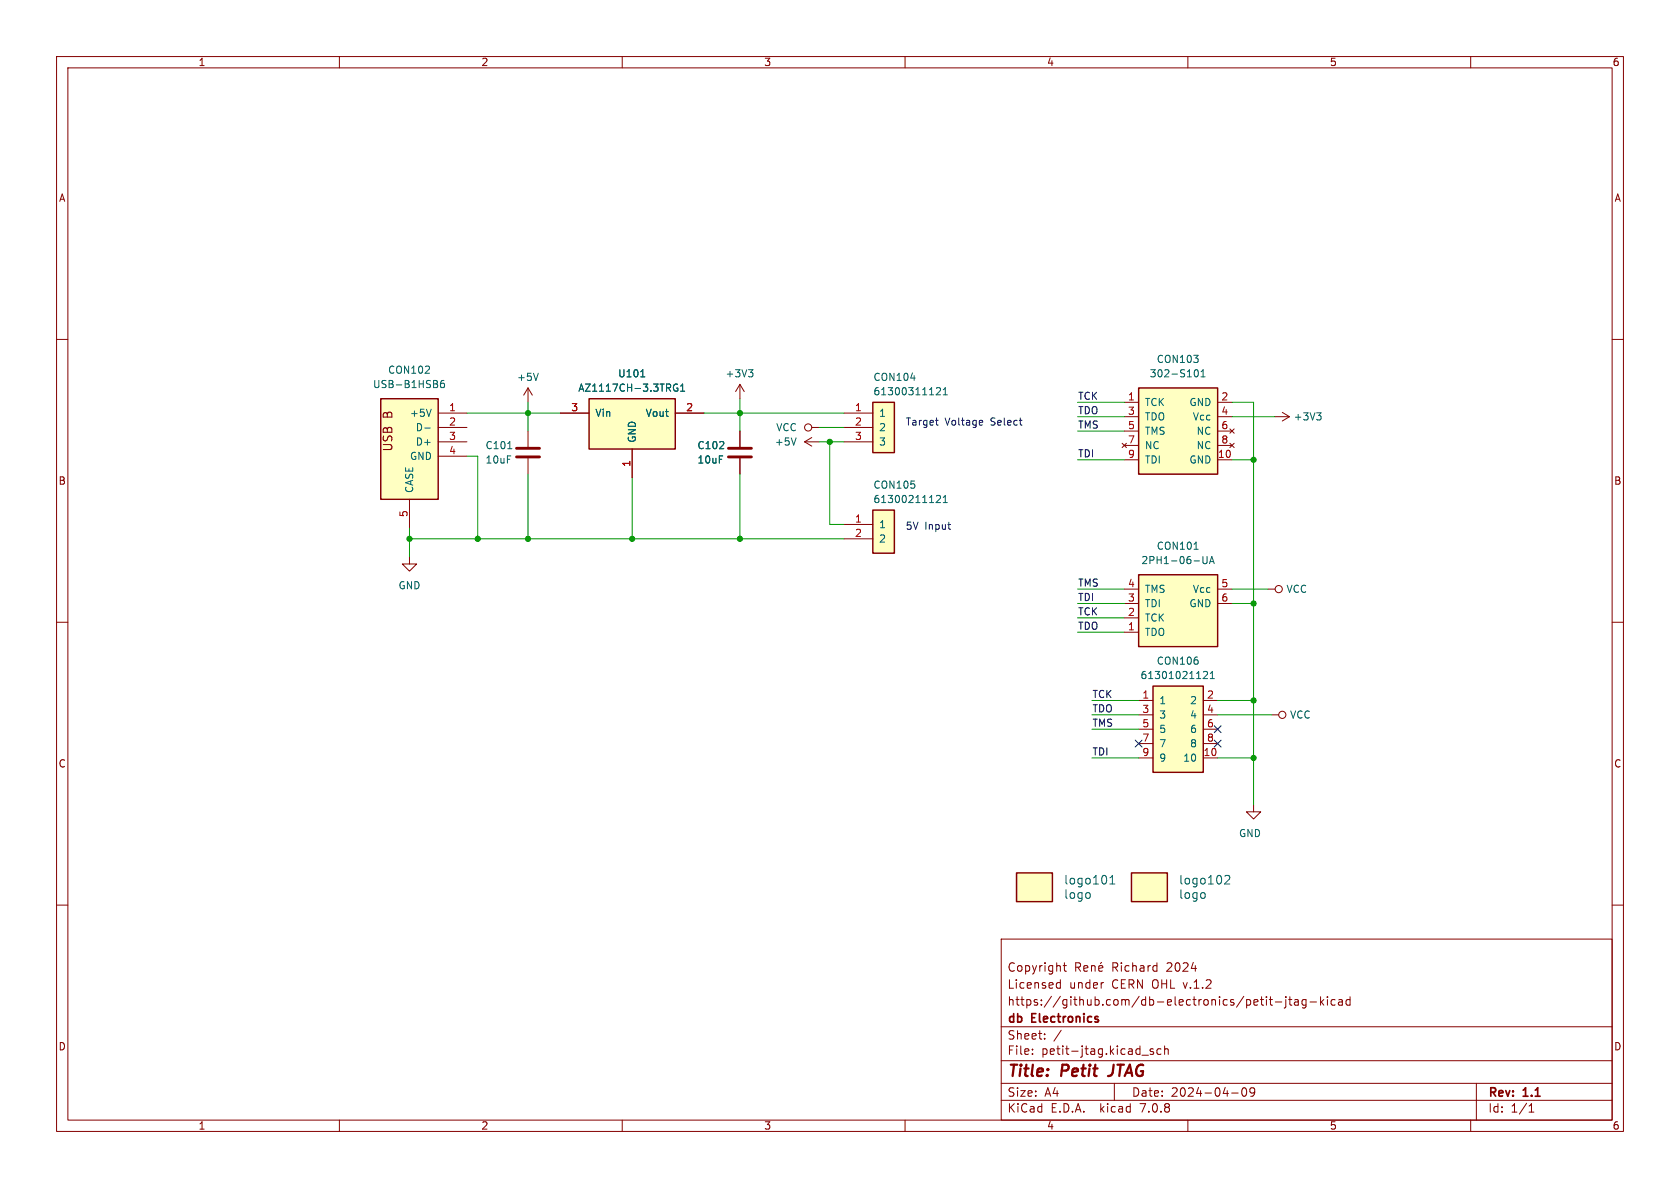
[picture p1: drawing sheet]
<svg xmlns="http://www.w3.org/2000/svg" width="297mm" height="210mm" viewBox="0 0 297 210" stroke-linecap="round" stroke-linejoin="round" font-family="sans-serif">
<g fill="none" stroke="#840000" stroke-width=".18">
<path d="M10 10h277v190h-277zM12 12h273v186h-273zM60 10v2M110 10v2M160 10v2M210 10v2M260 10v2M10 60h2M285 60h2M77.5 73h5M77.5 78.1h5M77.5 75.6h5"/>
<path d="M93.3 68.6v2.5M93.3 76.2v2.8M93.3 68.6l-.7 1.3M93.3 68.6l.8 1.3M99.1 73h5M111.8 79.4v5.1M119.4 73h5.1M130.8 67.9l-.8 1.3M130.8 67.9v2.6M130.8 76.2v2.8M130.8 67.9l.8 1.3M142.2 78.1l1.3 .8"/>
<path d="M142.2 78.1h2.6M143.5 77.3l-1.3 .8M143.5 75.6h1.3M149.2 73h5.1M149.2 78.1h5.1M149.2 75.6h5.1M198.4 78.4l.7 .7M198.8 71.1h2.5M198.8 73.7h2.5M198.8 76.2h2.5M198.8 78.7h2.5M199.1 78.4l-.7 .7"/>
<path d="M215.3 71.1h2.5M215.3 73.7h2.5M215.3 76.2h2.5M215.3 78.7h2.5M217.4 75.8l.8 .8M217.4 78.4l.8 .7M218.2 75.8l-.8 .8M218.2 78.4l-.8 .7M225.4 73.7h2.6M226.7 72.9l1.3 .8M228 73.7l-1.3 .7M72.4 98.4v1.3h1.3l-1.3 1.3-1.3-1.3h1.3"/>
<path d="M72.4 88.3v5M77.5 80.6h5M93.3 81v2.8M130.8 81v2.8M149.2 92.7h5.1M149.2 95.3h5.1M198.8 81.3h2.5M215.3 81.3h2.5M10 110h2M198.8 104.1h2.5M198.8 111.8h2.5M198.8 109.2h2.5"/>
<path d="M198.8 106.7h2.5M215.3 104.1h2.5M215.3 106.7h2.5M224.2 104.1h1.2M285 110h2M201.3 123.8h2.5M201.3 134h2.5M201.3 126.4h2.5M201.3 128.9h2.5M201.3 131.4h2.5M212.7 123.8h2.6M212.7 134h2.6"/>
<path d="M212.7 126.4h2.6M212.7 128.9h2.6M212.7 131.4h2.6M224.8 126.4h1.3M10 160h2M221.6 142.2v1.3h1.3l-1.3 1.3-1.3-1.3h1.3M285 160h2M177 166h108v32h-108zM186.9 174.6h.6M186.9 173.8h.6M187.5 173.2v1.5M188 170.7h.5"/>
<path d="M188.2 170.2v1.3l.3 .2M190.2 171l.7-.1 .1-.2v-.4l-.3-.1h-.5v1.5M190.5 171l.5 .7M191.6 171.2l.7-.1-.1-.3-.4-.1-.2 .2 .1 .7h.5M193 170.8l.2-.1 .3 .1 .1 .9M193 170.7v1M194.2 171.2l.8-.1-.1-.3-.4-.1-.3 .2 .1 .7h.6M194.7 170.1l-.2 .2M195 173.7h.1M204.4 170.7l.1 .1M204.5 170.2v1.5M204.5 171.6l-.1 .1"/>
<path d="M222.8 176.7h.6M223 176.2v1.3l.4 .2M223.9 176.2v.1M223.9 176.7v1M224.4 176.7h.6M224.6 176.2v1.3l.4 .2M225.5 177.1h1.1M227.3 176.2v.1M227.3 176.7v1.3l-.3 .2M227.8 176.7h.6M228 176.2v1.3l.4 .2M228.9 176.8h.6v.9"/>
<path d="M229.5 177.1h-.5a.29 .29 0 0 0-.2 .3 .29 .29 0 0 0 .2 .3l.5-.1M230.9 176.8l-.4-.1-.3 .3v.4l.1 .2h.6M230.9 176.7v1.2l-.3 .3-.4-.1M231.6 177.1h1.1M233.5 176.2v1.5M233.6 177.1l.4 .6M234 176.7l-.5 .6M234.7 176.2v.1M234.7 176.7v1M236 176.8l-.4-.1-.3 .3v.4l.2 .2h.5M236.7 176.8h.5l.1 .9M237.3 177.1h-.5a.29 .29 0 0 0-.2 .3 .29 .29 0 0 0 .2 .3l.5-.1"/>
<path d="M238.7 176.8l-.5-.1-.2 .3v.4l.1 .2h.6M238.7 176.2v1.5M60 198v2M110 198v2M160 198v2M177 194.5h108M177 191.5h108M177 187.5h108M177 181.5h108M182.5 186.3v.1M182.5 185.5v.1M184.7 183.6v.1"/>
<path d="M184.7 182.8v.1M187.6 182.1l-1.3 2M197 191.5v3M201.9 186.5h1.1M203.9 185.5l-.4-.1-.2 .2 .1 .2 .5 .2v.3h-.6M205.2 185.5l-.4-.1-.3 .3v.4l.2 .2h.5M205.9 185.5l.2-.1 .4 .1v.9M205.9 184.9v1.5M210 198v2M217.7 193.2h1.2M219.7 192.4l.2-.1a.81 .81 0 0 1 .6 .6 .81 .81 0 0 1-.3 .8l-.2 .1a.81 .81 0 0 1-.3-1.4zM221.8 192.9l-.3 .3h-.3l-.2-.3 .1-.5 .4-.1 .2 .1a.99 .99 0 0 1-.3 1.4h-.3"/>
<path d="M260 198v2M261 191.5v6.5M270.3 196.6h.9M270.3 195.5l.4-.4v1.5"/>
<circle cx="142.9" cy="75.6" r=".63"/>
<circle cx="226.1" cy="104.1" r=".63"/>
<circle cx="226.7" cy="126.4" r=".63"/>
</g>
<path d="M196.4 190.1l-.5 .1" fill="none" stroke="#840000" stroke-width=".4"/>
<g fill="#ffffc2" stroke="#ffffc2" stroke-width=".18">
<path d="M104.1 70.5h15.3v8.9h-15.3z"/>
<path d="M203.8 121.3h8.9v15.2h-8.9z"/>
<path d="M201.3 68.6h14v15.2h-14z"/>
<path d="M67.3 70.5h10.2v17.8h-10.2z"/>
<path d="M154.3 90.2h3.8v7.6h-3.8z"/>
<path d="M201.3 101.6h14v12.7h-14z"/>
<path d="M179.7 154.3h6.4v5.1h-6.4z"/>
<path d="M200 154.3h6.4v5.1h-6.4z"/>
<path d="M154.3 71.1h3.8v8.9h-3.8z"/>
</g>
<path d="M67.3 70.5h10.2v17.8h-10.2zM104.1 70.5h15.3v8.9h-15.3zM154.3 71.1h3.8v8.9h-3.8zM201.3 68.6h14v15.2h-14zM154.3 90.2h3.8v7.6h-3.8zM201.3 101.6h14v12.7h-14zM203.8 121.3h8.9v15.2h-8.9zM179.7 154.3h6.4v5.1h-6.4zM200 154.3h6.4v5.1h-6.4z" fill="none" stroke="#840000" stroke-width=".25"/>
<g fill="none" stroke="#006464" stroke-width=".18">
<path d="M75.1 75.7h1M75.1 66h.8M75.9 64.8v.5M76.2 72.3l-.4 1.3M78.5 67.3h-.4a.86 .86 0 0 0 0 1.2l.4-.1 .1-.4-.3-.3-.3 .1-.1 .2M89.8 79.3h.7M95.2 66l-.5 1.3M113.3 66.6h.7M119.8 68a.59 .59 0 0 0-.8 .5 .59 .59 0 0 0 .8 .6v-.5h-.2M120.3 69.2h.7M120.3 68.3l.4-.4v1.3M132.3 65.3h.8l-.4 .5"/>
<path d="M132.9 65.8l.2 .3v.3l-.2 .2M140.7 77.4l-.4 1.3M161 66.8h.8M165.5 68.6l.5-.1 .3 .4-.8 .9h.8M166.8 68.9l.3-.4v1.3M166.8 69.8h.7M211.3 65.4l.1-.1a.68 .68 0 0 1 .5 .7 .68 .68 0 0 1-.5 .6 .84 .84 0 0 1-.1-1.2zM212.3 66.6h.8M212.3 65.7l.4-.4v1.3M232.8 73h.7l-.4 .5M233.3 73.5l.2 .2v.3l-.2 .2M165.5 87.7l.5-.1 .3 .3-.8 .9h.8"/>
<path d="M166.8 88.8h.7M166.8 87.9l.3-.3v1.2M211.1 97.1h.7M212.7 98.4v1l.2 .2h.4l.1-.2v-1M213.8 99.6l.4-1.2 .5 1.2M213.9 99.3h.6M212.8 118.8l.4-.1 .3 .4-.8 .9h.8M214 120h.7M214 119.1l.3-.4v1.3M192.7 157.9v.8M196.2 156.3h.9M196.2 155.2l.5-.5v1.6"/>
<path d="M213 157.9v.8M216.5 154.9l.6-.2 .2 .2 .1 .3-.9 1.1h.9"/>
</g>
<path d="M91.3 79.2h4.1M128.8 79.2h4M91.3 80.8h4.1M128.8 80.8h4" fill="none" stroke="#840000" stroke-width=".51"/>
<path d="M165.4 74.3h.5M165.6 75.1l.3 .1M173.5 74.3l.2 .3-.6 .1M173.7 75.1l-.2 .1M167.6 92.7h.4M167.9 93.6h.1" fill="none" stroke="#0000c2" stroke-width=".18"/>
<g fill="none" stroke="#009600" stroke-width=".18">
<path d="M82.5 73h16.6M93.3 71.1v5.1M124.5 73h24.7M130.8 70.5v5.7M144.8 75.6h4.4M144.8 78.1h4.4M146.7 78.1v14.6h2.5M190.5 71.1h8.3M190.5 76.2h8.3M190.5 73.7h8.3M217.8 71.1h3.8v71.1M217.8 73.7h7.6"/>
<path d="M72.4 95.3h76.8M72.4 93.3v5.1M82.5 80.6h2v14.7M93.3 83.8v11.5M111.8 84.5v10.8M130.8 83.8v11.5M190.5 81.3h8.3M217.8 81.3h3.8M190.5 106.7h8.3M190.5 104.1h8.3M190.5 109.2h8.3M190.5 111.8h8.3"/>
<path d="M217.8 106.7h3.8M217.8 104.1h6.4M193 134h8.3M193 123.8h8.3M193 126.4h8.3M193 128.9h8.3M215.3 134h6.3M215.3 123.8h6.3M215.3 126.4h9.5"/>
</g>
<path d="M200.7 130.8l1.2 1.3M201.9 130.8l-1.2 1.3M214.7 128.3l1.2 1.2M214.7 130.8l1.2 1.3M215.9 128.3l-1.2 1.2M215.9 130.8l-1.2 1.3" fill="none" stroke="#000084" stroke-width=".18"/>
<g fill="#009600" stroke="#009600" stroke-width=".18">
<circle cx="130.8" cy="95.3" r=".46"/>
<circle cx="111.8" cy="95.3" r=".46"/>
<circle cx="130.8" cy="73" r=".46"/>
<circle cx="146.7" cy="78.1" r=".46"/>
<circle cx="93.3" cy="73" r=".46"/>
<circle cx="84.5" cy="95.3" r=".46"/>
<circle cx="93.3" cy="95.3" r=".46"/>
<circle cx="72.4" cy="95.3" r=".46"/>
<circle cx="221.6" cy="81.3" r=".46"/>
<circle cx="221.6" cy="106.7" r=".46"/>
<circle cx="221.6" cy="123.8" r=".46"/>
<circle cx="221.6" cy="134" r=".46"/>
</g>
<g font-size="2.8" fill="#840000">
<text x="178" y="190.9">Title:</text>
<text x="187.7" y="190.9">Petit</text>
<text x="196.9" y="190.9">JTAG</text>
</g>
<g font-size="2.1" fill="#840000">
<text x="69.6" y="74" transform="rotate(-90 69.6 74)">B</text>
<text x="69.6" y="80" transform="rotate(-90 69.6 80)">USB</text>
<text x="178" y="172">Copyright</text>
<text x="196.6" y="172">Richard</text>
<text x="206.4" y="172">2024</text>
<text x="178" y="178">https://github.com/db-electronics/petit-jtag-kicad</text>
<text x="178" y="175">Licensed</text>
<text x="189" y="175">under</text>
<text x="196.6" y="175">CERN OHL v.1.2</text>
<text x="178" y="184">Sheet:</text>
<text x="178" y="181.2">db</text>
<text x="182.5" y="181.2">Electronics</text>
<text x="178" y="186.7">File:</text>
<text x="184.1" y="186.7">petit-jtag.kicad_sch</text>
<text x="178" y="196.9">KiCad</text>
<text x="178" y="194.1">Size:</text>
<text x="184.7" y="194.1">A4</text>
<text x="185.7" y="196.9">E.D.A.</text>
<text x="194.6" y="196.9">kicad</text>
<text x="200" y="194.1">Date:</text>
<text x="201.8" y="196.9">7.0.8</text>
<text x="207" y="194.1">2024-04-09</text>
<text x="263" y="194.3">Rev:</text>
<text x="263" y="196.9">Id:</text>
<text x="267.1" y="196.9">1/1</text>
<text x="269.4" y="194.3">1.1</text>
</g>
<g font-size="2.1" fill="#006464">
<text x="188" y="156.6">logo101</text>
<text x="188" y="159.1">logo</text>
<text x="208.3" y="156.6">logo102</text>
<text x="208.3" y="159.1">logo</text>
</g>
<g font-size="1.8" fill="#840000">
<text x="35" y="11.9">1</text>
<text x="85" y="11.9">2</text>
<text x="135" y="11.9">3</text>
<text x="185" y="11.9">4</text>
<text x="235" y="11.9">5</text>
<text x="285" y="11.9">6</text>
<text x="10.3" y="35.9">A</text>
<text x="285.3" y="35.9">A</text>
<text x="10.3" y="85.9">B</text>
<text x="285.3" y="85.9">B</text>
<text x="10.3" y="135.9">C</text>
<text x="285.3" y="135.9">C</text>
<text x="10.3" y="185.9">D</text>
<text x="285.3" y="185.9">D</text>
<text x="35" y="199.9">1</text>
<text x="85" y="199.9">2</text>
<text x="135" y="199.9">3</text>
<text x="185" y="199.9">4</text>
<text x="235" y="199.9">5</text>
<text x="285" y="199.9">6</text>
</g>
<g font-size="1.8" fill="#006464">
<text x="204.4" y="64.4">CON103</text>
<text x="65.8" y="68.8">USB-B1HSB6</text>
<text x="68.5" y="66.3">CON102</text>
<text x="91.3" y="67.5">+5V</text>
<text x="102.1" y="69.4">AZ1117CH-3.3TRG1</text>
<text x="109.2" y="66.9">U101</text>
<text x="128.2" y="66.9">+3V3</text>
<text x="154.3" y="67.5">CON104</text>
<text x="154.3" y="70.1">61300311121</text>
<text x="202.3" y="72">TCK</text>
<text x="203.2" y="66.9">302-S101</text>
<text x="210.2" y="72">GND</text>
<text x="72.4" y="73.9">+5V</text>
<text x="73.4" y="76.4">D-</text>
<text x="105.2" y="73.9">Vin</text>
<text x="114" y="73.9">Vout</text>
<text x="137.1" y="76.4">VCC</text>
<text x="155.3" y="73.9">1</text>
<text x="155.3" y="76.4">2</text>
<text x="202.3" y="74.5">TDO</text>
<text x="202.3" y="77.1">TMS</text>
<text x="210.8" y="74.5">Vcc</text>
<text x="211.4" y="77.1">NC</text>
<text x="228.6" y="74.5">+3V3</text>
<text x="72.4" y="81.5">GND</text>
<text x="73.4" y="79">D+</text>
<text x="85.7" y="79.6">C101</text>
<text x="85.7" y="82.1">10uF</text>
<text x="112.6" y="78.4" transform="rotate(-90 112.6 78.4)">GND</text>
<text x="123.2" y="79.6">C102</text>
<text x="123.2" y="82.1">10uF</text>
<text x="136.9" y="79">+5V</text>
<text x="155.3" y="79">3</text>
<text x="202.3" y="79.6">NC</text>
<text x="202.3" y="82.1">TDI</text>
<text x="210.2" y="82.1">GND</text>
<text x="211.4" y="79.6">NC</text>
<text x="73.3" y="87.2" transform="rotate(-90 73.3 87.2)">CASE</text>
<text x="154.3" y="86.6">CON105</text>
<text x="154.3" y="89.1">61300211121</text>
<text x="155.3" y="93.6">1</text>
<text x="155.3" y="96.1">2</text>
<text x="201.7" y="99.9">2PH1-06-UA</text>
<text x="204.4" y="97.4">CON101</text>
<text x="70.4" y="104.4">GND</text>
<text x="202.3" y="107.5">TDI</text>
<text x="202.3" y="105">TMS</text>
<text x="210.2" y="107.5">GND</text>
<text x="210.8" y="105">Vcc</text>
<text x="227.3" y="105">VCC</text>
<text x="202.3" y="112.6">TDO</text>
<text x="202.3" y="110.1">TCK</text>
<text x="204.4" y="117.7">CON106</text>
<text x="201.5" y="120.2">61301021121</text>
<text x="204.9" y="124.7">1</text>
<text x="210.3" y="124.7">2</text>
<text x="204.9" y="127.2">3</text>
<text x="204.9" y="129.8">5</text>
<text x="210.3" y="127.2">4</text>
<text x="210.3" y="129.8">6</text>
<text x="228" y="127.2">VCC</text>
<text x="204.9" y="132.3">7</text>
<text x="204.9" y="134.8">9</text>
<text x="209.1" y="134.8">10</text>
<text x="210.3" y="132.3">8</text>
<text x="218.9" y="148.2">GND</text>
</g>
<g font-size="1.8" fill="#0f0f0f">
<text x="190.5" y="70.8">TCK</text>
<text x="190.5" y="75.9">TMS</text>
<text x="190.5" y="73.3">TDO</text>
<text x="190.5" y="80.9">TDI</text>
<text x="190.5" y="106.3">TDI</text>
<text x="190.5" y="103.8">TMS</text>
<text x="190.5" y="111.4">TDO</text>
<text x="190.5" y="108.9">TCK</text>
<text x="193" y="123.5">TCK</text>
<text x="193" y="126">TDO</text>
<text x="193" y="128.6">TMS</text>
<text x="193" y="133.6">TDI</text>
</g>
<g font-size="1.8" fill="#a90000">
<text x="199.3" y="70.9">1</text>
<text x="215.8" y="70.9">2</text>
<text x="79.3" y="72.8">1</text>
<text x="79.3" y="75.3">2</text>
<text x="79.3" y="77.9">3</text>
<text x="100.9" y="72.8">3</text>
<text x="121.2" y="72.8">2</text>
<text x="151.1" y="72.8">1</text>
<text x="151.1" y="75.3">2</text>
<text x="151.1" y="77.9">3</text>
<text x="199.3" y="73.4">3</text>
<text x="199.3" y="75.9">5</text>
<text x="215.8" y="73.4">4</text>
<text x="215.8" y="75.9">6</text>
<text x="79.3" y="80.4">4</text>
<text x="111.5" y="82.6" transform="rotate(-90 111.5 82.6)">1</text>
<text x="199.3" y="78.5">7</text>
<text x="199.3" y="81">9</text>
<text x="215.2" y="81">10</text>
<text x="215.8" y="78.5">8</text>
<text x="72.1" y="91.5" transform="rotate(-90 72.1 91.5)">5</text>
<text x="151.1" y="92.5">1</text>
<text x="151.1" y="95">2</text>
<text x="199.3" y="106.4">3</text>
<text x="199.3" y="103.9">4</text>
<text x="215.8" y="103.9">5</text>
<text x="215.8" y="106.4">6</text>
<text x="199.3" y="111.5">1</text>
<text x="199.3" y="109">2</text>
<text x="201.9" y="123.6">1</text>
<text x="213.3" y="123.6">2</text>
<text x="201.9" y="126.1">3</text>
<text x="201.9" y="128.7">5</text>
<text x="201.9" y="131.2">7</text>
<text x="213.3" y="126.1">4</text>
<text x="213.3" y="128.7">6</text>
<text x="213.3" y="131.2">8</text>
<text x="201.9" y="133.7">9</text>
<text x="212.7" y="133.7">10</text>
</g>
<g font-size="1.8" fill="#0000c2">
<text x="160" y="75.3">Target</text>
<text x="167.1" y="75.3">Voltage</text>
<text x="175.2" y="75.3">Select</text>
<text x="160" y="93.7">5V</text>
<text x="163.5" y="93.7">Input</text>
</g>
</svg>
